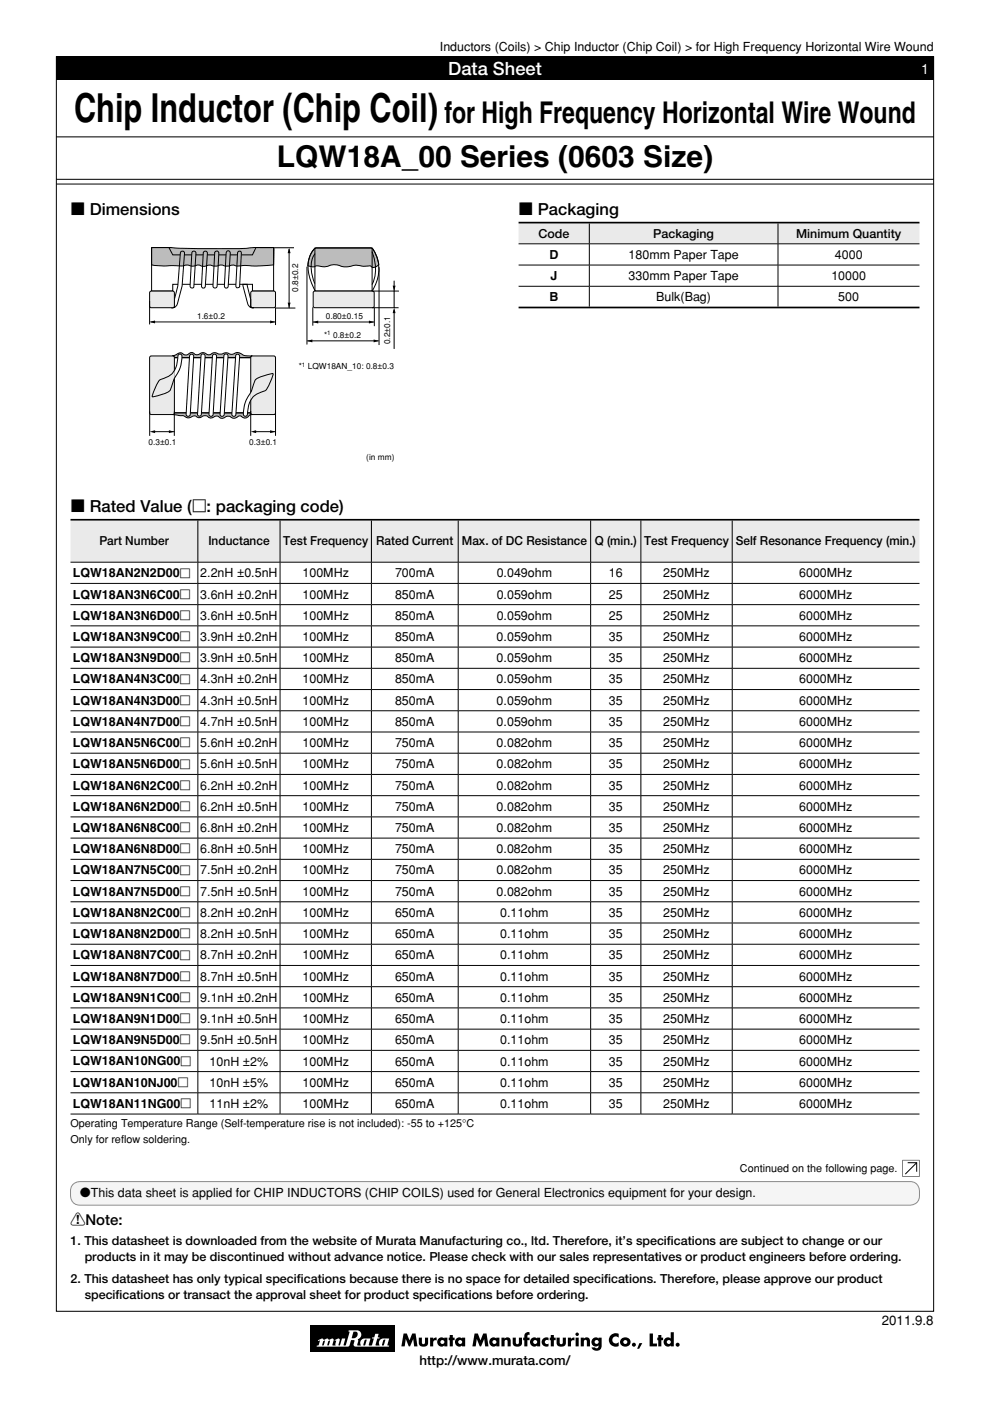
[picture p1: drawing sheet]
<svg xmlns="http://www.w3.org/2000/svg" width="210mm" height="297mm" viewBox="0 0 210 297" stroke-linecap="round" stroke-linejoin="round" font-family="sans-serif">
<path d="M12 12h186v266h-186z" fill="none" stroke="#000" stroke-width=".21"/>
<g fill="#000">
<path d="M12 12h186v5h-186zM65.8 281h18v5.5h-18zM85.6 282.7h.7l.5 1.5 .6-1.5h.7l.4 2.8h-.7l-.2-1.6-.7 1.6h-.2l-.7-1.6-.2 1.6h-.7zM88.8 283.6h.7v1.2l.3 .2 .3-.2v-1.2h.7v1.1a1.01 1.01 0 0 1-1 .8 1.01 1.01 0 0 1-1-.8zM91.2 283.6h.6l.1 .3 .3-.3h.4v.6h-.6l-.1 .2-.1 1.1h-.6zM95.4 283h.6v.6h.4v.5h-.4v1.4h-.6v-1.4h-.3v-.5h.3zM100.6 282.7h.7l.6 1.5 .6-1.5h.7l.4 2.8h-.7l-.2-1.6-.7 1.6h-.3l-.6-1.6-.2 1.6h-.7zM106.3 283.6h.7v.2a.72 .72 0 0 1 .8-.2 .72 .72 0 0 1 .5 .7v1.2h-.7v-1.1l-.3-.3-.3 .2v1.2h-.7zM108.7 283.6h.7v1.2l.3 .2 .3-.2v-1.2h.7v1.1a1.01 1.01 0 0 1-1 .8 1.01 1.01 0 0 1-1-.8zM111.4 282.7l.4-.2h.5v.6h-.5v.5h.5v.5h-.5v1.4h-.6v-1.4h-.3v-.5h.3zM115 283.9l.5-.3h.5l.3 .1v.5a.46 .46 0 0 0-.6 0 .46 .46 0 0 0 0 .7 .46 .46 0 0 0 .6 0v.5a1 1 0 0 1-1.2-.2 1 1 0 0 1-.1-1.3zM116.8 283h.6v.6h.4v.5h-.4v1.4h-.6v-1.4h-.2v-.5h.2z"/>
<path d="M118 283.6h.7v1.2l.3 .2 .3-.2v-1.2h.7v1.1a1.01 1.01 0 0 1-1 .8 1.01 1.01 0 0 1-1-.8zM120.4 283.6h.7v.3l.3-.3h.4v.6h-.6l-.1 .2v1.1h-.7zM123.1 283.6h.7v.2a.72 .72 0 0 1 .8-.2 .72 .72 0 0 1 .5 .7v1.2h-.7v-1.1l-.3-.3-.3 .2v1.2h-.7zM129.5 283.1l.7-.4h.8l.2 .1v.8a.75 .75 0 0 0-1.1-.1 .75 .75 0 0 0 0 1.2 .75 .75 0 0 0 1.1-.1v.8a1.45 1.45 0 0 1-1.8-.4 1.45 1.45 0 0 1 .1-1.9zM135.6 284.8h.6l-.7 1.2h-.4zM137.7 282.7h.7v2.2h.9v.6h-1.6zM139.6 283h.6v.6h.4v.5h-.4v1.4h-.6v-1.4h-.2v-.5h.2z"/>
<path d="M93 283.8a.94 .94 0 0 0-.1 1.4 .94 .94 0 0 0 1.3 0v.3h.7v-1.9h-.7v.2l-.2-.1a.89 .89 0 0 0-1 .1zM93.4 284.5a.42 .42 0 0 1 .8 0 .42 .42 0 0 1-.8 0z"/>
<path d="M96.7 283.8a.94 .94 0 0 0-.1 1.4 .94 .94 0 0 0 1.4 0v.3h.6v-1.9h-.6v.2l-.2-.1a.89 .89 0 0 0-1.1 .1zM97.1 284.5a.45 .45 0 0 1 .9 0 .45 .45 0 0 1-.9 0z"/>
<path d="M104 283.8a.94 .94 0 0 0-.1 1.4 .94 .94 0 0 0 1.3 0v.3h.7v-1.9h-.7v.2l-.1-.1a.89 .89 0 0 0-1.1 .1zM104.4 284.5a.45 .45 0 0 1 .9 0 .45 .45 0 0 1-.9 0z"/>
<path d="M112.6 283.8a.94 .94 0 0 0-.1 1.4 .94 .94 0 0 0 1.4 0v.3h.6v-1.9h-.6v.2l-.2-.1a.89 .89 0 0 0-1.1 .1zM113 284.5a.45 .45 0 0 1 .9 0 .45 .45 0 0 1-.9 0z"/>
<path d="M122 282.9a.37 .37 0 0 1 .7 0 .37 .37 0 0 1-.7 0zM122 283.6h.7v1.9h-.7z"/>
<path d="M125.7 283.8a.93 .93 0 0 0-.1 1.4 .93 .93 0 0 0 1.3 0 .47 .47 0 0 1-.5 .7l-.2-.2h-.8a1.1 1.1 0 0 0 1.3 .7 1.1 1.1 0 0 0 .9-1.1v-1.7h-.7v.2a.79 .79 0 0 0-1.2 0zM126.1 284.5a.43 .43 0 0 1 .8 0 .43 .43 0 0 1-.8 0z"/>
<path d="M131.7 283.9a1.05 1.05 0 0 0 .9 1.6 1.05 1.05 0 0 0 .9-1.6 1.27 1.27 0 0 0-1.8 0zM132.2 284.5a.42 .42 0 0 1 .8 0 .42 .42 0 0 1-.8 0z"/>
<path d="M142.2 282.5v1.3a.93 .93 0 0 0-1.3 .1 .93 .93 0 0 0 0 1.3 .93 .93 0 0 0 1.3 0v.3h.7v-3zM141.4 284.5a.43 .43 0 0 1 .8 0 .43 .43 0 0 1-.8 0z"/>
<circle cx="134.4" cy="285.1" r=".42"/>
<circle cx="143.7" cy="285.1" r=".42"/>
</g>
<path d="M67.4 284.2l.9-.4 .5 .3-.5 1 .2 .2 .2-.2 .2-.8h-.2l.1-.2 .5-.3 .3 .1 .1 .2 .2-.1-.5 1.1 .1 .2 .2-.2 .3-.8-.2-.1 .1-.2 .7-.2 .2 .3-.3 1 .6 .2 .2-1h-.3v-.2l.8-.3 .3 .3-.3 1 .1 .2 .2-.2 .4-1.3h.6l-.3 1.3 .3 .2 .2-.2 .8-2.7-.2-.1 .1-.2h1.7a.98 .98 0 0 1 .9 .9 .98 .98 0 0 1-.7 1l.1 .3-.2 .9h.7a.96 .96 0 0 1 .8-1.4l1.2 .1-.1 .6-.7-.1v-.4l-.3 .1-.3 1.1h.3l.3-.8 .7 .1-.2 .6 .5 .2 .2-.2 .4-1.2-.4-.1v-.2l.4-.1 .3-.7h.6l-.1 .7 .4 .2-.5 .1-.4 1.3 .2 .2 .7-.1a.95 .95 0 0 1 .8-1.4l1.2 .1-.1 .4h-.8l.1-.3-.4 .1-.3 1.1h.3l.3-.9h.8l-.3 .8 .4 .2v.2h-6.9a.45 .45 0 0 1-.6-.5l.2-.7-.5-.2 .1-.4h.2a.72 .72 0 0 0 .9-.7 .72 .72 0 0 0-.9-.6l-.4 1.3h.2l-.1 .4-.3 .1-.3 1-.2 .3h-6.7v-.2l.4-.2 .2-.8h-.3z" fill="#fff"/>
<path d="M15.3 251.2a2.19 2.19 0 0 1 1.7-.7h176a2.3 2.3 0 0 1 2 3 1.93 1.93 0 0 1-2 2h-176a2.3 2.3 0 0 1-2-3l.1-.7z" fill="#f5f5f5"/>
<path d="M15.3 251.2a2.19 2.19 0 0 1 1.7-.7h176a2.3 2.3 0 0 1 2 3 1.93 1.93 0 0 1-2 2h-176a2.3 2.3 0 0 1-2-3l.1-.7z" fill="none" stroke="#8b8b8b" stroke-width=".21"/>
<path d="M12 29h186zM12 38h186zM12 39h186z" fill="none" stroke="#000" stroke-width=".21"/>
<path d="M32.2 52.5h4.1h-.2l5.8 .2a132.7 132.7 0 0 0 13.2-.2h3l-.1 3.7-4 .2-1.8-.1a5.7 5.7 0 0 1-2.9-.1 3.1 3.1 0 0 1-2.4 0 3.1 3.1 0 0 1-2.5 0 2.41 2.41 0 0 1-2.3 0 3.1 3.1 0 0 1-2.6 0 5.9 5.9 0 0 1-2.9 .1l-2.2 .1-2.3-.2z" fill="#bcbcbc"/>
<path d="M32.2 52.5h4.1h-.2l5.8 .2a132.7 132.7 0 0 0 13.2-.2h3l-.1 3.7-4 .2-1.8-.1a5.7 5.7 0 0 1-2.9-.1 3.1 3.1 0 0 1-2.4 0 3.1 3.1 0 0 1-2.5 0 2.41 2.41 0 0 1-2.3 0 3.1 3.1 0 0 1-2.6 0 5.9 5.9 0 0 1-2.9 .1l-2.2 .1-2.3-.2z" fill="none" stroke="#000" stroke-width=".21"/>
<path d="M66.4 53l.6-.5h11.6a4 4 0 0 1 1.6 2.8l.1 .8a1.23 1.23 0 0 1-1.9 .3l-1.2 .1a5.4 5.4 0 0 0-3.5 .1l-1.1-.1a3.8 3.8 0 0 0-3.4 0l-2.2-.1a1.66 1.66 0 0 1-1.7 0l.3-1.8z" fill="#bcbcbc"/>
<path d="M66.4 53l.6-.5h11.6a4 4 0 0 1 1.6 2.8l.1 .8a1.23 1.23 0 0 1-1.9 .3l-1.2 .1a5.4 5.4 0 0 0-3.5 .1l-1.1-.1a3.8 3.8 0 0 0-3.4 0l-2.2-.1a1.66 1.66 0 0 1-1.7 0l.3-1.8z" fill="none" stroke="#000" stroke-width=".21"/>
<path d="M37 87.5h16.2l.3 .4a1.05 1.05 0 0 0-1 .6 1.08 1.08 0 0 1-1.5-.3l-.6 .1a1.16 1.16 0 0 1-1.7 0 1.35 1.35 0 0 0-1.3 .3 1.01 1.01 0 0 1-1.2-.4l-.8 .1a1.08 1.08 0 0 1-1.6-.1 1.25 1.25 0 0 0-1.2 .3 1.05 1.05 0 0 1-1.2-.3l-.7 .1a1.42 1.42 0 0 1-1.9-.2l-2.2-.2z" fill="#bcbcbc"/>
<path d="M37 87.5h16.2l.3 .4a1.05 1.05 0 0 0-1 .6 1.08 1.08 0 0 1-1.5-.3l-.6 .1a1.16 1.16 0 0 1-1.7 0 1.35 1.35 0 0 0-1.3 .3 1.01 1.01 0 0 1-1.2-.4l-.8 .1a1.08 1.08 0 0 1-1.6-.1 1.25 1.25 0 0 0-1.2 .3 1.05 1.05 0 0 1-1.2-.3l-.7 .1a1.42 1.42 0 0 1-1.9-.2l-2.2-.2z" fill="none" stroke="#000" stroke-width=".21"/>
<path d="M36.5 75.5l1.1-.5a.98 .98 0 0 1 1.5 .2 1.06 1.06 0 0 0 1.2-.4 .98 .98 0 0 1 1.2 .4h.6a1.32 1.32 0 0 1 1.9 0l.8-.2a1.23 1.23 0 0 1 1.6 .1l.9-.1a1.32 1.32 0 0 1 1.5 .1l.9-.2a1.73 1.73 0 0 1 2.1 .5l1.7 .1-.3 .3h-16.2l-.2-.3z" fill="#bcbcbc"/>
<path d="M36.5 75.5l1.1-.5a.98 .98 0 0 1 1.5 .2 1.06 1.06 0 0 0 1.2-.4 .98 .98 0 0 1 1.2 .4h.6a1.32 1.32 0 0 1 1.9 0l.8-.2a1.23 1.23 0 0 1 1.6 .1l.9-.1a1.32 1.32 0 0 1 1.5 .1l.9-.2a1.73 1.73 0 0 1 2.1 .5l1.7 .1-.3 .3h-16.2l-.2-.3zM37 75.8h.7M50.8 75.8h2.4M37 87.5h2.5M52.5 87.5h.7" fill="none" stroke="#000" stroke-width=".21"/>
<path d="M53.2 75.6l.3-.1h4.6l.3 .1v11.9l-.2 .3-4.7 .1-.3-.2z" fill="#eaeaea"/>
<path d="M53.2 75.6l.3-.1h4.6l.3 .1v11.9l-.2 .3-4.7 .1-.3-.2z" fill="none" stroke="#000" stroke-width=".21"/>
<path d="M31.8 75.6l.3-.1h4.5l.3 .1 .1 11.9-.2 .3-4.7 .1-.3-.2z" fill="#eaeaea"/>
<g fill="none" stroke="#000" stroke-width=".21">
<path d="M38.2 54h-1.6l-.8-1.5h-3.7v9.2h4.5v-1.4h1.1M39.1 54h1.5M41.5 54h1.6M43.9 54h1.6M46.4 54h1.5M48.8 54h1.5M51.2 54h2.3l.8-1.5h3.7v9.2h-4.5v-1.4h-2.7M66.8 52.6h12.1v9.1h-12.1zM31.8 75.6l.3-.1h4.5l.3 .1 .1 11.9-.2 .3-4.7 .1-.3-.2zM38.6 75.8h1.5M38.6 60.3h1.7M41 75.8h1.6"/>
<path d="M41.1 60.3h1.6M43.5 75.8h1.5M43.6 60.3h1.6M45.9 75.8h1.5M46.1 60.3h1.5M48.3 75.8h1.6M48.4 60.3h1.6M40.3 87.5h1.6M42.7 87.5h1.6M45.2 87.5h1.5M47.6 87.5h1.6M50 87.5h1.6"/>
</g>
<path d="M50.1 75.2h.5l.2 .3-.8 12.4-.1 .3-.3 .1-.3-.1-.1-.3z" fill="#fff"/>
<path d="M50.1 75.2h.5l.2 .3-.8 12.4-.1 .3-.3 .1-.3-.1-.1-.3z" fill="none" stroke="#000" stroke-width=".21"/>
<path d="M47.6 75.2l.5-.1 .2 .4-.8 12.4a.47 .47 0 0 1-.8 .2z" fill="#fff"/>
<path d="M47.6 75.2l.5-.1 .2 .4-.8 12.4a.47 .47 0 0 1-.8 .2z" fill="none" stroke="#000" stroke-width=".21"/>
<path d="M45.2 75.2h.6l.1 .3-.7 12.4-.2 .3-.3 .1-.2-.1-.2-.3 .7-12.4z" fill="#fff"/>
<path d="M45.2 75.2h.6l.1 .3-.7 12.4-.2 .3-.3 .1-.2-.1-.2-.3 .7-12.4z" fill="none" stroke="#000" stroke-width=".21"/>
<path d="M42.7 75.2l.5-.2 .3 .5-.8 12.4a.41 .41 0 0 1-.4 .3 .41 .41 0 0 1-.4-.3z" fill="#fff"/>
<path d="M42.7 75.2l.5-.2 .3 .5-.8 12.4a.41 .41 0 0 1-.4 .3 .41 .41 0 0 1-.4-.3z" fill="none" stroke="#000" stroke-width=".21"/>
<path d="M40.3 75.2h.6l.2 .3-.8 12.4-.1 .3-.3 .1-.3-.1-.1-.3 .7-12.4z" fill="#fff"/>
<path d="M38.3 53.4l.6-.1 .2 .4-.5 6.9-1 3.7a1.11 1.11 0 0 1-1.3 .9h.1a.41 .41 0 0 0 .6-.3v-1.4l.7-2.9zM40.8 53.4l.5-.1 .3 .4-.5 6.9a.41 .41 0 0 1-.4 .5 .41 .41 0 0 1-.4-.5zM43.2 53.4l.6-.1 .2 .4-.5 6.9v.3l-.5 .2-.3-.5zM45.6 53.4l.4-.2 .4 .5-.4 6.9a.44 .44 0 0 1-.4 .5 .44 .44 0 0 1-.4-.5zM48.2 53.2h.4l.2 .5-.4 6.9-.1 .3-.4 .2-.3-.5 .3-6.9zM50.5 53.4l.5-.1 .2 .4-.4 6.9a.41 .41 0 0 1-.4 .4 .41 .41 0 0 1-.4-.4zM66.8 53.8a5.1 5.1 0 0 0-.5 4.9l.4 1.4M66.8 52.7a5.6 5.6 0 0 0-1.2 5.9l1.2 3.1M78.9 53.4a9.1 9.1 0 0 1 0 6.9M78.9 52.6a7.8 7.8 0 0 1 0 9.1M40.3 75.2h.6l.2 .3-.8 12.4-.1 .3-.3 .1-.3-.1-.1-.3 .7-12.4z" fill="none" stroke="#000" stroke-width=".21"/>
<path d="M37.8 75.2l.5-.1a1.17 1.17 0 0 1 .2 1.4 7.6 7.6 0 0 1-1.5 3.7v-1.6a7.4 7.4 0 0 0 .8-3.4z" fill="#fff"/>
<path d="M33.8 80.6l.1-.1a4.7 4.7 0 0 0 3.1-1.9v1.6l-.2 .4a4 4 0 0 1-1.1 2.5 8.8 8.8 0 0 1-3.4 1l.6-1.8z" fill="#eaeaea"/>
<path d="M53.2 83.2v1.7a7.6 7.6 0 0 0-.8 3.2l-.5 .2a1.17 1.17 0 0 1-.2-1.4 7.3 7.3 0 0 1 1.5-3.7z" fill="#fff"/>
<g fill="#eaeaea">
<path d="M54.3 80.4a8.4 8.4 0 0 1 3.6-1.1v.1a8 8 0 0 1-1.8 3.5 4.4 4.4 0 0 0-2.9 2v-1.7z"/>
<path d="M66.5 61.9l.3-.2h12.2l.3 .4v2.8l-.3 .3h-12.2l-.4-.3z"/>
</g>
<path d="M66.5 61.9l.3-.2h12.2l.3 .4v2.8l-.3 .3h-12.2l-.4-.3z" fill="none" stroke="#000" stroke-width=".21"/>
<path d="M53.2 61.9l.3-.2 4.7 .1 .2 .3v3l-.3 .1h-4.8l-.1-.3z" fill="#eaeaea"/>
<path d="M53.2 61.9l.3-.2 4.7 .1 .2 .3v3l-.3 .1h-4.8l-.1-.3z" fill="none" stroke="#000" stroke-width=".21"/>
<path d="M31.8 61.9l.3-.2 4.7 .1 .2 .3-.1 3-.3 .1h-4.7l-.2-.3z" fill="#eaeaea"/>
<g fill="none" stroke="#000" stroke-width=".21">
<path d="M58.1 52.5h4.2M61.3 52.8v12.5M65.1 56.5v16.5M80.4 56.7v16.5M83.6 59.5v5.8M31.7 63.8v5M31.8 61.9l.3-.2 4.7 .1 .2 .3-.1 3-.3 .1h-4.7l-.2-.3zM31.9 68.3h26.4M37.8 75.2l.5-.1a1.17 1.17 0 0 1 .2 1.4 9.2 9.2 0 0 1-1.7 4.1 4 4 0 0 1-1.1 2.5 8.8 8.8 0 0 1-3.4 1v-.2a8 8 0 0 1 1.8-3.4 4.3 4.3 0 0 0 3.6-4.6zM51.5 60.3h.9a11.5 11.5 0 0 1 .8 4.7l.6 .2a1.1 1.1 0 0 1-1.3-.9zM58.4 65.2v3.7M58.4 65.3h4.2"/>
<path d="M65.1 72.3h15.2M66.3 65.1v3.9M66.4 68.3h12.9M78.8 61.7h5.8M78.9 65.2h5.6M79.4 65.2v4M83.6 65.7v8.3M31.7 87.2v5.2M32.4 91.5h4.6M37 87.2v5.2M53.2 87.2v5.2M53.8 91.5h4.6"/>
<path d="M54.3 80.4a8.4 8.4 0 0 1 3.6-1.1v.1a8 8 0 0 1-1.8 3.5 4.3 4.3 0 0 0-3.6 4.5l-.1 .7-.5 .2a1.17 1.17 0 0 1-.2-1.4 9.2 9.2 0 0 1 1.7-4.2zM58.4 87.2v5.2"/>
</g>
<g fill="#000">
<path d="M61.3 52.5l.3 1.2h-.6zM31.7 68.3l1.2-.4v.7zM57.3 67.9l1.1 .4-1.1 .3zM61 64.2h.6l-.3 1.1zM65.1 72.3l1.1-.3v.6zM66.3 68.3l1.2-.3v.6zM78.2 68l1.2 .3-1.2 .3zM79.2 72l1.2 .3-1.2 .3zM83.3 60.6h.6l-.3 1.1zM83.6 65.2l.3 1.2h-.6zM31.7 91.5l1.2-.3v.6zM35.8 91.2l1.2 .3-1.2 .3z"/>
<path d="M53.2 91.5l1.1-.3v.6zM57.3 91.2l1.1 .3-1.1 .3z"/>
</g>
<path d="M110 47.2h15v4.5h-15zM125 47.2h40v4.5h-40zM165 47.2h30v4.5h-30z" fill="#eaeaea"/>
<path d="M110 47.2h85M110 65.2h85" fill="none" stroke="#000" stroke-width=".35"/>
<path d="M125 47.4v4.2M125 51.7v4.4M125 56.2v4.4M165 47.4v4.2M165 51.7v4.4M165 56.2v4.4M195 51.7h-85M195 56.2h-85M125 60.7v4.3M165 60.7v4.3M195 60.7h-85" fill="none" stroke="#000" stroke-width=".21"/>
<path d="M15 110.2h27v9h-27zM42 110.2h17.4v9h-17.4zM59.4 110.2h19.3v9h-19.3zM78.7 110.2h18.4v9h-18.4zM97.1 110.2h28.1v9h-28.1zM125.2 110.2h10.7v9h-10.7zM135.9 110.2h19.3v9h-19.3zM155.2 110.2h39.8v9h-39.8z" fill="#eaeaea"/>
<path d="M15 110.2h180" fill="none" stroke="#000" stroke-width=".35"/>
<g fill="none" stroke="#000" stroke-width=".21">
<path d="M15 119.2h180M42 119.2v4.4M42 110.4v8.7M59.4 119.2v4.4M59.4 110.4v8.7M78.7 119.2v4.4M78.7 110.4v8.7M97.1 110.4v8.7M97.1 119.2v4.4M125.2 110.4v8.7M125.2 119.2v4.4M135.9 110.4v8.7"/>
<path d="M135.9 119.2v4.4M155.2 110.4v8.7M155.2 119.2v4.4M15 123.7h180M15 128.2h180M15 132.7h180M15 137.2h180M42 123.7v4.4M42 128.2v4.4M42 132.7v4.4M42 137.2v4.4M59.4 123.7v4.4"/>
<path d="M59.4 128.2v4.4M59.4 132.7v4.4M59.4 137.2v4.4M78.7 123.7v4.4M78.7 128.2v4.4M78.7 132.7v4.4M78.7 137.2v4.4M97.1 123.7v4.4M97.1 128.2v4.4M97.1 132.7v4.4M97.1 137.2v4.4M125.2 123.7v4.4"/>
<path d="M125.2 128.2v4.4M125.2 132.7v4.4M125.2 137.2v4.4M135.9 123.7v4.4M135.9 128.2v4.4M135.9 132.7v4.4M135.9 137.2v4.4M155.2 123.7v4.4M155.2 128.2v4.4M155.2 132.7v4.4M155.2 137.2v4.4M15 141.7h180"/>
<path d="M15 146.2h180M15 150.7h180M15 155.2h180M15 159.7h180M42 141.7v4.4M42 146.2v4.4M42 150.7v4.4M42 155.2v4.4M42 159.7v4.4M59.4 141.7v4.4M59.4 146.2v4.4M59.4 150.7v4.4"/>
<path d="M59.4 155.2v4.4M59.4 159.7v4.4M78.7 141.7v4.4M78.7 146.2v4.4M78.7 150.7v4.4M78.7 155.2v4.4M78.7 159.7v4.4M97.1 141.7v4.4M97.1 146.2v4.4M97.1 150.7v4.4M97.1 155.2v4.4M97.1 159.7v4.4"/>
<path d="M125.2 141.7v4.4M125.2 146.2v4.4M125.2 150.7v4.4M125.2 155.2v4.4M125.2 159.7v4.4M135.9 141.7v4.4M135.9 146.2v4.4M135.9 150.7v4.4M135.9 155.2v4.4M135.9 159.7v4.4M155.2 141.7v4.4M155.2 146.2v4.4"/>
<path d="M155.2 150.7v4.4M155.2 155.2v4.4M155.2 159.7v4.4M15 164.2h180M15 168.7h180M15 173.2h140.2M15 177.7h180M42 164.2v4.4M42 168.7v4.4M42 173.2v4.4M42 177.7v4.4M59.4 164.2v4.4"/>
<path d="M59.4 168.7v4.4M59.4 173.2v4.4M59.4 177.7v4.4M78.7 164.2v4.4M78.7 168.7v4.4M78.7 173.2v4.4M78.7 177.7v4.4M97.1 164.2v4.4M97.1 168.7v4.4M97.1 173.2v4.4M97.1 177.7v4.4M125.2 164.2v4.4"/>
<path d="M125.2 168.7v4.4M125.2 173.2v4.4M125.2 177.7v4.4M135.9 164.2v4.4M135.9 168.7v4.4M135.9 173.2v4.4M135.9 177.7v4.4M155.2 164.2v4.4M155.2 168.7v4.4M155.2 177.7v4.4M195 173.2h-39.8v4.4M15 182.2h180"/>
<path d="M15 186.7h180M15 191.2h180M15 195.7h180M42 182.2v4.4M42 186.7v4.4M42 191.2v4.4M42 195.7v4.4M59.4 182.2v4.4M59.4 186.7v4.4M59.4 191.2v4.4M59.4 195.7v4.4M78.7 182.2v4.4"/>
<path d="M78.7 186.7v4.4M78.7 191.2v4.4M78.7 195.7v4.4M97.1 182.2v4.4M97.1 186.7v4.4M97.1 191.2v4.4M97.1 195.7v4.4M125.2 182.2v4.4M125.2 186.7v4.4M125.2 191.2v4.4M125.2 195.7v4.4M135.9 182.2v4.4"/>
<path d="M135.9 186.7v4.4M135.9 191.2v4.4M135.9 195.7v4.4M155.2 182.2v4.4M155.2 186.7v4.4M155.2 191.2v4.4M155.2 195.7v4.4M15 200.2h180M15 204.7h180M15 209.2h180M15 213.7h180M42 200.2v4.4"/>
<path d="M42 204.7v4.4M42 209.2v4.4M42 213.7v4.4M42 218.2v4.4M59.4 200.2v4.4M59.4 204.7v4.4M59.4 209.2v4.4M59.4 213.7v4.4M59.4 218.2v4.4M78.7 200.2v4.4M78.7 204.7v4.4M78.7 209.2v4.4"/>
<path d="M78.7 213.7v4.4M78.7 218.2v4.4M97.1 200.2v4.4M97.1 204.7v4.4M97.1 209.2v4.4M97.1 213.7v4.4M97.1 218.2v4.4M125.2 200.2v4.4M125.2 204.7v4.4M125.2 209.2v4.4M125.2 213.7v4.4M125.2 218.2v4.4"/>
<path d="M135.9 200.2v4.4M135.9 204.7v4.4M135.9 209.2v4.4M135.9 213.7v4.4M135.9 218.2v4.4M155.2 200.2v4.4M155.2 204.7v4.4M155.2 209.2v4.4M155.2 213.7v4.4M155.2 218.2v4.4M195 218.2h-180M42 222.7v4.4"/>
<path d="M42 227.2v4.4M42 231.7v4.4M59.4 222.7v4.4M59.4 227.2v4.4M59.4 231.7v4.4M78.7 222.7v4.4M78.7 227.2v4.4M78.7 231.7v4.4M97.1 222.7v4.4M97.1 227.2v4.4M97.1 231.7v4.4M125.2 222.7v4.4"/>
<path d="M125.2 227.2v4.4M125.2 231.7v4.4M135.9 222.7v4.4M135.9 227.2v4.4M135.9 231.7v4.4M155.2 222.7v4.4M155.2 227.2v4.4M155.2 231.7v4.4M195 222.7h-180M195 227.2h-180M195 231.7h-180M195 236.2h-180"/>
<path d="M192.4 246.5h2v1.9M194.4 246.5l-2.5 2.4"/>
</g>
<path d="M191.5 246h3.3v3.4h-3.3zM191.3 245.9v3.6h3.7v-3.6z" fill="#000"/>
<text font-size="8.5" x="15.7" y="25.8">Chip Inductor (Chip Coil)</text>
<g font-size="6.3">
<text x="94.2" y="26.1">for High Frequency Horizontal Wire Wound</text>
<text x="58.7" y="35.5">LQW18A_00 Series (0603 Size)</text>
</g>
<text font-size="3.9" fill="#fff" x="95" y="15.9">Data Sheet</text>
<g font-size="3.5">
<text x="15" y="45.6">c Dimensions</text>
<text x="110" y="45.6">c Packaging</text>
<text x="15" y="108.6">c Rated Value (p: packaging code)</text>
</g>
<text font-size="3.2" x="15" y="259.8">!Note:</text>
<text font-size="3" fill="#fff" x="195.3" y="15.6">1</text>
<g font-size="2.8">
<text x="187" y="281">2011.9.8</text>
<text x="89" y="289.4">http://www.murata.com/</text>
</g>
<g font-size="2.6">
<text x="93.3" y="10.8">Inductors (Coils) &gt; Chip Inductor (Chip Coil) &gt; for High Frequency Horizontal Wire Wound</text>
<text x="114.2" y="50.4">Code</text>
<text x="138.5" y="50.4">Packaging</text>
<text x="168.8" y="50.4">Minimum Quantity</text>
<text x="116.5" y="54.9">D</text>
<text x="116.7" y="59.4">J</text>
<text x="133.3" y="54.9">180mm Paper Tape</text>
<text x="133.3" y="59.4">330mm Paper Tape</text>
<text x="176.3" y="59.4">10000</text>
<text x="177" y="54.9">4000</text>
<text x="116.5" y="63.9">B</text>
<text x="139.1" y="63.9">Bulk(Bag)</text>
<text x="177.7" y="63.9">500</text>
<text x="21.1" y="115.6">Part Number</text>
<text x="44.2" y="115.6">Inductance</text>
<text x="60.1" y="115.6">Test Frequency Rated Current Max. of DC Resistance Q (min.) Test Frequency Self Resonance Frequency (min.)</text>
<text x="15.5" y="122.4">LQW18AN2N2D00p</text>
<text x="42.5" y="122.4">2.2nH ±0.5nH</text>
<text x="64.1" y="122.4">100MHz</text>
<text x="83.8" y="122.4">700mA</text>
<text x="105.3" y="122.4">0.049ohm</text>
<text x="129.1" y="122.4">16</text>
<text x="140.6" y="122.4">250MHz</text>
<text x="169.4" y="122.4">6000MHz</text>
<text x="15.5" y="131.4">LQW18AN3N6D00p</text>
<text x="15.5" y="126.9">LQW18AN3N6C00p</text>
<text x="42.5" y="131.4">3.6nH ±0.5nH</text>
<text x="42.5" y="126.9">3.6nH ±0.2nH</text>
<text x="64.1" y="131.4">100MHz</text>
<text x="64.1" y="126.9">100MHz</text>
<text x="83.8" y="131.4">850mA</text>
<text x="83.8" y="126.9">850mA</text>
<text x="105.3" y="131.4">0.059ohm</text>
<text x="105.3" y="126.9">0.059ohm</text>
<text x="129.1" y="131.4">25</text>
<text x="129.1" y="126.9">25</text>
<text x="140.6" y="131.4">250MHz</text>
<text x="140.6" y="126.9">250MHz</text>
<text x="169.4" y="131.4">6000MHz</text>
<text x="169.4" y="126.9">6000MHz</text>
<text x="15.5" y="135.9">LQW18AN3N9C00p</text>
<text x="42.5" y="135.9">3.9nH ±0.2nH</text>
<text x="64.1" y="135.9">100MHz</text>
<text x="83.8" y="135.9">850mA</text>
<text x="105.3" y="135.9">0.059ohm</text>
<text x="129.1" y="135.9">35</text>
<text x="140.6" y="135.9">250MHz</text>
<text x="169.4" y="135.9">6000MHz</text>
<text x="15.5" y="140.4">LQW18AN3N9D00p</text>
<text x="42.5" y="140.4">3.9nH ±0.5nH</text>
<text x="64.1" y="140.4">100MHz</text>
<text x="83.8" y="140.4">850mA</text>
<text x="105.3" y="140.4">0.059ohm</text>
<text x="129.1" y="140.4">35</text>
<text x="140.6" y="140.4">250MHz</text>
<text x="169.4" y="140.4">6000MHz</text>
<text x="15.4" y="149.4">LQW18AN4N3D00p</text>
<text x="15.5" y="144.9">LQW18AN4N3C00p</text>
<text x="42.5" y="149.4">4.3nH ±0.5nH</text>
<text x="42.5" y="144.9">4.3nH ±0.2nH</text>
<text x="64.1" y="149.4">100MHz</text>
<text x="64.1" y="144.9">100MHz</text>
<text x="83.8" y="149.4">850mA</text>
<text x="83.8" y="144.9">850mA</text>
<text x="105.3" y="149.4">0.059ohm</text>
<text x="105.3" y="144.9">0.059ohm</text>
<text x="129.1" y="149.4">35</text>
<text x="129.1" y="144.9">35</text>
<text x="140.6" y="149.4">250MHz</text>
<text x="140.6" y="144.9">250MHz</text>
<text x="169.4" y="149.4">6000MHz</text>
<text x="169.4" y="144.9">6000MHz</text>
<text x="15.4" y="153.9">LQW18AN4N7D00p</text>
<text x="42.5" y="153.9">4.7nH ±0.5nH</text>
<text x="64.1" y="153.9">100MHz</text>
<text x="83.8" y="153.9">850mA</text>
<text x="105.3" y="153.9">0.059ohm</text>
<text x="129.1" y="153.9">35</text>
<text x="140.6" y="153.9">250MHz</text>
<text x="169.4" y="153.9">6000MHz</text>
<text x="15.4" y="158.4">LQW18AN5N6C00p</text>
<text x="42.5" y="158.4">5.6nH ±0.2nH</text>
<text x="64.1" y="158.4">100MHz</text>
<text x="83.8" y="158.4">750mA</text>
<text x="105.3" y="158.4">0.082ohm</text>
<text x="129.1" y="158.4">35</text>
<text x="140.6" y="158.4">250MHz</text>
<text x="169.4" y="158.4">6000MHz</text>
<text x="15.4" y="167.4">LQW18AN6N2C00p</text>
<text x="15.4" y="162.9">LQW18AN5N6D00p</text>
<text x="42.5" y="167.4">6.2nH ±0.2nH</text>
<text x="42.5" y="162.9">5.6nH ±0.5nH</text>
<text x="64.1" y="167.4">100MHz</text>
<text x="64.1" y="162.9">100MHz</text>
<text x="83.8" y="167.4">750mA</text>
<text x="83.8" y="162.9">750mA</text>
<text x="105.3" y="167.4">0.082ohm</text>
<text x="105.3" y="162.9">0.082ohm</text>
<text x="129.1" y="167.4">35</text>
<text x="129.1" y="162.9">35</text>
<text x="140.6" y="167.4">250MHz</text>
<text x="140.6" y="162.9">250MHz</text>
<text x="169.4" y="167.4">6000MHz</text>
<text x="169.4" y="162.9">6000MHz</text>
<text x="15.4" y="171.9">LQW18AN6N2D00p</text>
<text x="42.5" y="171.9">6.2nH ±0.5nH</text>
<text x="64.1" y="171.9">100MHz</text>
<text x="83.8" y="171.9">750mA</text>
<text x="105.3" y="171.9">0.082ohm</text>
<text x="129.1" y="171.9">35</text>
<text x="140.6" y="171.9">250MHz</text>
<text x="169.4" y="171.9">6000MHz</text>
<text x="15.4" y="176.4">LQW18AN6N8C00p</text>
<text x="42.5" y="176.4">6.8nH ±0.2nH</text>
<text x="64.1" y="176.4">100MHz</text>
<text x="83.8" y="176.4">750mA</text>
<text x="105.3" y="176.4">0.082ohm</text>
<text x="129.1" y="176.4">35</text>
<text x="140.6" y="176.4">250MHz</text>
<text x="169.4" y="176.4">6000MHz</text>
<text x="15.4" y="185.4">LQW18AN7N5C00p</text>
<text x="15.4" y="180.9">LQW18AN6N8D00p</text>
<text x="42.5" y="185.4">7.5nH ±0.2nH</text>
<text x="42.5" y="180.9">6.8nH ±0.5nH</text>
<text x="64.1" y="185.4">100MHz</text>
<text x="64.1" y="180.9">100MHz</text>
<text x="83.8" y="185.4">750mA</text>
<text x="83.8" y="180.9">750mA</text>
<text x="105.3" y="185.4">0.082ohm</text>
<text x="105.3" y="180.9">0.082ohm</text>
<text x="129.1" y="185.4">35</text>
<text x="129.1" y="180.9">35</text>
<text x="140.6" y="185.4">250MHz</text>
<text x="140.6" y="180.9">250MHz</text>
<text x="169.4" y="185.4">6000MHz</text>
<text x="169.4" y="180.9">6000MHz</text>
<text x="15.4" y="189.9">LQW18AN7N5D00p</text>
<text x="42.5" y="189.9">7.5nH ±0.5nH</text>
<text x="64.1" y="189.9">100MHz</text>
<text x="83.8" y="189.9">750mA</text>
<text x="105.3" y="189.9">0.082ohm</text>
<text x="129.1" y="189.9">35</text>
<text x="140.6" y="189.9">250MHz</text>
<text x="169.4" y="189.9">6000MHz</text>
<text x="15.4" y="194.4">LQW18AN8N2C00p</text>
<text x="42.5" y="194.4">8.2nH ±0.2nH</text>
<text x="64.1" y="194.4">100MHz</text>
<text x="83.8" y="194.4">650mA</text>
<text x="106" y="194.4">0.11ohm</text>
<text x="129.1" y="194.4">35</text>
<text x="140.6" y="194.4">250MHz</text>
<text x="169.4" y="194.4">6000MHz</text>
<text x="15.4" y="203.4">LQW18AN8N7C00p</text>
<text x="15.4" y="198.9">LQW18AN8N2D00p</text>
<text x="42.5" y="203.4">8.7nH ±0.2nH</text>
<text x="42.5" y="198.9">8.2nH ±0.5nH</text>
<text x="64.1" y="203.4">100MHz</text>
<text x="64.1" y="198.9">100MHz</text>
<text x="83.8" y="203.4">650mA</text>
<text x="83.8" y="198.9">650mA</text>
<text x="106" y="203.4">0.11ohm</text>
<text x="106" y="198.9">0.11ohm</text>
<text x="129.1" y="203.4">35</text>
<text x="129.1" y="198.9">35</text>
<text x="140.6" y="203.4">250MHz</text>
<text x="140.6" y="198.9">250MHz</text>
<text x="169.4" y="203.4">6000MHz</text>
<text x="169.4" y="198.9">6000MHz</text>
<text x="15.4" y="207.9">LQW18AN8N7D00p</text>
<text x="42.5" y="207.9">8.7nH ±0.5nH</text>
<text x="64.1" y="207.9">100MHz</text>
<text x="83.8" y="207.9">650mA</text>
<text x="106" y="207.9">0.11ohm</text>
<text x="129.1" y="207.9">35</text>
<text x="140.6" y="207.9">250MHz</text>
<text x="169.4" y="207.9">6000MHz</text>
<text x="15.4" y="212.4">LQW18AN9N1C00p</text>
<text x="42.5" y="212.4">9.1nH ±0.2nH</text>
<text x="64.1" y="212.4">100MHz</text>
<text x="83.8" y="212.4">650mA</text>
<text x="106" y="212.4">0.11ohm</text>
<text x="129.1" y="212.4">35</text>
<text x="140.6" y="212.4">250MHz</text>
<text x="169.4" y="212.4">6000MHz</text>
<text x="15.4" y="221.4">LQW18AN9N5D00p</text>
<text x="15.4" y="216.9">LQW18AN9N1D00p</text>
<text x="42.5" y="221.4">9.5nH ±0.5nH</text>
<text x="42.5" y="216.9">9.1nH ±0.5nH</text>
<text x="64.1" y="221.4">100MHz</text>
<text x="64.1" y="216.9">100MHz</text>
<text x="83.8" y="221.4">650mA</text>
<text x="83.8" y="216.9">650mA</text>
<text x="106" y="221.4">0.11ohm</text>
<text x="106" y="216.9">0.11ohm</text>
<text x="129.1" y="221.4">35</text>
<text x="129.1" y="216.9">35</text>
<text x="140.6" y="221.4">250MHz</text>
<text x="140.6" y="216.9">250MHz</text>
<text x="169.4" y="221.4">6000MHz</text>
<text x="169.4" y="216.9">6000MHz</text>
<text x="15.4" y="225.9">LQW18AN10NG00p</text>
<text x="44.4" y="225.9">10nH ±2%</text>
<text x="64.1" y="225.9">100MHz</text>
<text x="83.8" y="225.9">650mA</text>
<text x="106" y="225.9">0.11ohm</text>
<text x="129.1" y="225.9">35</text>
<text x="140.6" y="225.9">250MHz</text>
<text x="169.4" y="225.9">6000MHz</text>
<text x="15.4" y="230.4">LQW18AN10NJ00p</text>
<text x="44.4" y="230.4">10nH ±5%</text>
<text x="64.1" y="230.4">100MHz</text>
<text x="83.8" y="230.4">650mA</text>
<text x="106" y="230.4">0.11ohm</text>
<text x="129.1" y="230.4">35</text>
<text x="140.6" y="230.4">250MHz</text>
<text x="169.4" y="230.4">6000MHz</text>
<text x="15.4" y="234.9">LQW18AN11NG00p</text>
<text x="44.4" y="234.9">11nH ±2%</text>
<text x="64.1" y="234.9">100MHz</text>
<text x="83.8" y="234.9">650mA</text>
<text x="106" y="234.9">0.11ohm</text>
<text x="129.1" y="234.9">35</text>
<text x="140.6" y="234.9">250MHz</text>
<text x="169.4" y="234.9">6000MHz</text>
<text x="17" y="253.8">oThis data sheet is applied for CHIP INDUCTORS (CHIP COILS) used for General Electronics equipment for your design.</text>
<text x="15" y="263.9">1. This datasheet is downloaded from the website of Murata Manufacturing co., ltd. Therefore, it’s specifcations are subject to change or our</text>
<text x="141.4" y="263.9">i</text>
<text x="18" y="267.4">products in it may be discontinued without advance notice. Please check with our sales representatives or product engineers before ordering.</text>
<text x="15" y="272">2. This datasheet has only typical specifcations because there is no space for detailed specifcations. Therefore, please approve our product</text>
<text x="18" y="275.5">specifcations or transact the approval sheet for product specifcations before ordering.</text>
<text x="24.5" y="275.5">i</text>
<text x="62.9" y="272">i</text>
<text x="94.1" y="275.5">i</text>
<text x="128.1" y="272">i</text>
</g>
<g font-size="2.3">
<text x="15" y="239">Operating Temperature Range (Self-temperature rise is not included): -55 to +125°C</text>
<text x="15" y="242.4">Only for refow soldering.</text>
<text x="25.7" y="242.4">l</text>
<text x="156.9" y="248.5">Continued on the following page.</text>
</g>
<g font-size="1.8">
<text x="63.2" y="61.9" transform="rotate(-90 63.2 61.9)">0.8±0.2</text>
<text x="41.8" y="67.6">1.6±0.2</text>
<text x="68.7" y="71.6">* 0.8±0.2</text>
<text x="69.1" y="67.6">0.80±0.15</text>
<text x="82.7" y="73" transform="rotate(-90 82.7 73)">0.2±0.1</text>
<text x="63.3" y="78.2">* LQW18AN_10: 0.8±0.3</text>
<text x="31.5" y="94.3">0.3±0.1</text>
<text x="52.9" y="94.3">0.3±0.1</text>
<text x="77.7" y="97.6">(in mm)</text>
</g>
<g font-size="1.3">
<text x="69.4" y="71.1">1</text>
<text x="64" y="77.7">1</text>
</g>
</svg>
